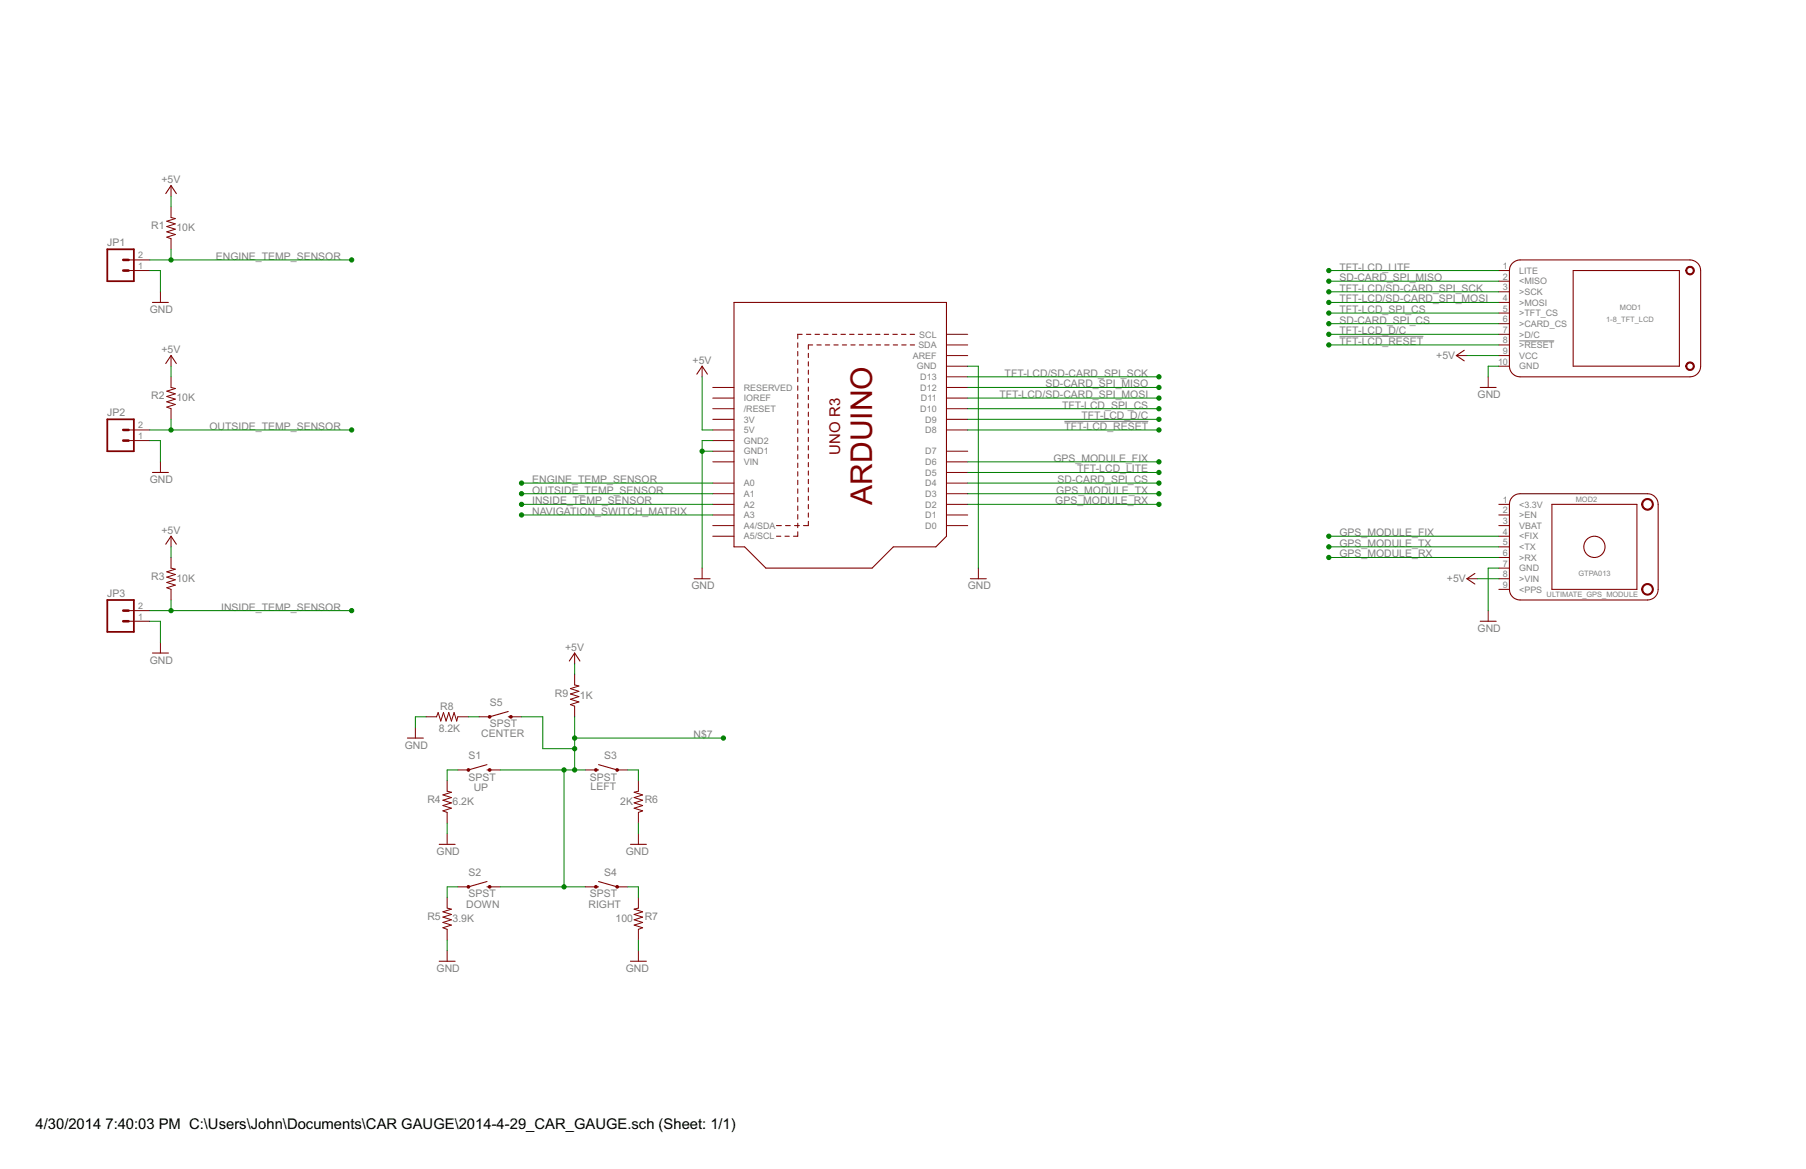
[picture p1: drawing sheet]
<svg xmlns="http://www.w3.org/2000/svg" width="432mm" height="279mm" viewBox="0 0 432 279" stroke-linecap="round" stroke-linejoin="round" font-family="sans-serif">
<path d="M320.3 80.4h20M363.2 81.5h8.4M254.5 100.7h20.1" fill="none" stroke="#808080" stroke-width=".24"/>
<g fill="none" stroke="#800000" stroke-width=".25">
<path d="M39.6 46.3l1.3-1.9 1.3 1.9M36.4 72.3h3.9M175.5 72.3h50.8v55.9l-2.5 2.5h-10.2l-5.1 5.1h-25.4l-5.1-5.1h-2.5zM191.8 79.9h-1.1v1.1M192.8 79.9h1.1M194.9 79.9h1M196.9 79.9h1.1M199 79.9h1.1M201.1 79.9h1M203.1 79.9h1.1M205.2 79.9h1.1M207.3 79.9h1"/>
<path d="M209.3 79.9h1.1M211.4 79.9h1.1M213.5 79.9h1M215.5 79.9h1.1M217.6 79.9h1.1M361.5 63l1.1-.7 .8-.2h40.7a2.58 2.58 0 0 1 2.5 2.6v22.8a2.54 2.54 0 0 1-2.5 2.6h-40.7a2.54 2.54 0 0 1-2.5-2.6v-22.8l.1-.9zM376.1 64.7h25.4v22.8h-25.4zM39.6 86.9l1.3-1.9 1.3 1.9M166.6 89.4l1.3-1.9 1.2 1.9M190.7 82v1M190.7 84v1.1M190.7 86.1v1"/>
<path d="M190.7 88.1v1.1M190.7 90.2v1M190.7 92.2v1.1M190.7 94.3v1M190.7 96.3v1.1M190.7 98.4v1M193.3 84.5v1M193.3 86.5v1M193.3 88.5v1M193.3 90.5v1M193.3 92.5v1M193.3 94.5v1"/>
<path d="M193.3 96.5v1M193.3 98.5v1M194.3 82.4h-1v1.1M195.3 82.4h1M197.3 82.4h1.1M199.4 82.4h1M201.4 82.4h1M203.4 82.4h1M205.5 82.4h1M207.5 82.4h1M209.5 82.4h1M211.5 82.4h1.1"/>
<path d="M213.6 82.4h1M215.6 82.4h1M217.6 82.4h1.1M350.1 83.7l-1.9 1.3 1.9 1.3M353.9 92.6h3.8M36.4 112.9h3.9M190.7 100.4v1.1M190.7 102.5v1M190.7 104.5v1.1M190.7 106.6v1M190.7 108.6v1.1M190.7 110.7v1"/>
<path d="M190.7 112.7v1.1M190.7 114.8v1M190.7 116.8v1.1M190.7 118.9v1.1M193.3 100.5v1M193.3 102.5v1M193.3 104.5v1M193.3 106.5v1M193.3 108.5v1.1M193.3 110.6v1M193.3 112.6v1M193.3 114.6v1"/>
<path d="M193.3 116.6v1M193.3 118.6v1M361.5 118.9l1.1-.7 .8-.2h30.5a2.54 2.54 0 0 1 2.6 2.5v20.4a2.54 2.54 0 0 1-2.6 2.5h-30.5a2.54 2.54 0 0 1-2.5-2.5v-20.4l.1-.8zM39.6 130.1l1.3-1.9 1.3 1.9M166 138.3h3.8M185.7 128.2h1M185.7 125.6h1.1M187.7 128.2h1M187.8 125.6h1.2M190 125.6h1.1M190.7 120.9v1.1M190.7 123v1.1"/>
<path d="M190.7 125.1v1M190.7 127.1v1.1h-1M193.3 120.6v1M193.3 122.6v1M193.3 124.6v1h-1.2M232 138.3h3.8M352.6 137.1l-1.9 1.2 1.9 1.3M371.1 120.5h20.3v20.4h-20.3zM36.4 156.1h3.9M136.1 158l1.3-1.9 1.3 1.9M353.9 148.5h3.8M97.4 176.4h3.8"/>
<path d="M121.5 171.3h.7M121.5 170.1l-4.4 1.2M116.4 184h.7M116.4 182.8l-4.4 1.2M142.5 184h.6M143.1 182.8l4.5 1.2M105 201.8h3.8M116.4 212h.7M116.4 210.7l-4.4 1.3M142.5 212h.6M143.1 210.7l4.5 1.3M150.7 201.8h3.8"/>
<path d="M105 229.7h3.8M150.7 229.7h3.8"/>
<circle cx="381.2" cy="130.7" r="2.54"/>
</g>
<g fill="none" stroke="#800000" stroke-width=".24">
<path d="M40.9 49.4v2.6l1 .2-2 .7 2 .6-2 .6 2 .7-2 .6 2 .6-2 .7 1 .4v2.5M40.9 44.4v2.5M30.7 64.7h5.1M30.7 62.1h5.1M38.4 69.7v2.6M226.3 79.9h5.1M358.4 79.9h2.5M358.4 64.7h2.5M358.4 67.2h2.5M358.4 69.7h2.5M358.4 72.3h2.5M358.4 74.8h2.5"/>
<path d="M358.4 77.4h2.5M40.9 85v2.5M40.9 90.1v2.5l1 .3-2 .6 2 .6-2 .7 2 .6-2 .6 2 .7-2 .6 1 .4v2.5M167.9 87.5v2.6M170.4 97.7h5.1M170.4 95.1h5.1M170.4 92.6h5.1M226.3 97.7h5.1M226.3 95.1h5.1M226.3 92.6h5.1M226.3 90.1h5.1M226.3 87.5h5.1"/>
<path d="M226.3 85h5.1M226.3 82.4h5.1M348.2 85h2.5M355.8 90.1v2.5M358.4 87.5h2.5M358.4 85h2.5M358.4 82.4h2.5M30.7 102.8h5.1M30.7 105.3h5.1M38.4 110.4v2.5M170.4 118h5.1M170.4 115.5h5.1"/>
<path d="M170.4 110.4h5.1M170.4 107.8h5.1M170.4 102.8h5.1M170.4 100.2h5.1M170.4 105.3h5.1M226.3 118h5.1M226.3 115.5h5.1M226.3 112.9h5.1M226.3 110.4h5.1M226.3 107.8h5.1M226.3 102.8h5.1M226.3 100.2h5.1"/>
<path d="M40.9 128.2v2.5M40.9 133.2v2.6l1 .2-2 .7 2 .6-2 .6 2 .7-2 .6 2 .6-2 .7 1 .4v2.5M167.9 135.8v2.5M170.4 125.6h5.1M170.4 123.1h5.1M170.4 120.5h5.1M170.4 128.2h5.1M226.3 125.6h5.1M226.3 123.1h5.1M226.3 120.5h5.1M233.9 135.8v2.5M350.7 138.3h2.6"/>
<path d="M358.4 125.6h2.5M358.4 123.1h2.5M358.4 120.5h2.5M358.4 128.2h2.5M358.4 130.7h2.5M358.4 133.2h2.5M358.4 135.8h2.5M358.4 138.3h2.5M30.7 148.5h5.1M30.7 145.9h5.1M38.4 153.5v2.6M137.4 156.1v2.5"/>
<path d="M355.8 145.9v2.6M358.4 140.9h2.5M99.3 173.9v2.5M101.9 171.3h2.5l.4-1 .6 2 .6-2 .7 2 .6-2 .6 2 .7-2 .6 2 .3-1h2.5M114.5 171.3h2.6M122.2 171.3h2.5M137.4 161.2v2.5l1 .3-2 .6 2 .6-2 .7 2 .6-2 .6 2 .7-2 .6 1 .4v2.5M106.9 186.6v2.5l1 .3-2 .6 2 .6-2 .7 2 .6-2 .6 2 .7-2 .6 1 .4v2.5M106.9 199.3v2.5M109.5 184h2.5M117.1 184h2.5M139.9 184h2.6"/>
<path d="M147.6 184h2.5M152.6 186.6v2.5l-1 .3 2 .6-2 .6 2 .7-2 .6 2 .6-2 .7 2 .6-1 .4v2.5M152.6 199.3v2.5M106.9 214.5v2.5l1 .3-2 .6 2 .7-2 .6 2 .6-2 .7 2 .6-2 .6 1 .4v2.6M109.5 212h2.5M117.1 212h2.5M139.9 212h2.6M147.6 212h2.5M152.6 214.5v2.5l-1 .3 2 .6-2 .7 2 .6-2 .6 2 .7-2 .6 2 .6-1 .4v2.6M106.9 227.2v2.5M152.6 227.2v2.5"/>
</g>
<g fill="#800000" stroke="#800000" stroke-width=".24">
<path d="M403.4 86.7a1.03 1.03 0 0 1 1.6 .4 1.03 1.03 0 0 1-.7 1.4 1.03 1.03 0 0 1-1.2-1h.2a.78 .78 0 0 1 1.1-.7 .78 .78 0 0 1 .2 1.3 .78 .78 0 0 1-1.3-.3v-.3h-.2z" fill-rule="evenodd"/>
<path d="M403.4 63.9a1.02 1.02 0 0 1 1.6 .3 1.02 1.02 0 0 1-.7 1.5 1.02 1.02 0 0 1-1.2-1h.2a.78 .78 0 0 1 1.1-.8 .78 .78 0 0 1 .2 1.3 .78 .78 0 0 1-1.3-.3v-.2h-.2z" fill-rule="evenodd"/>
<path d="M392.9 119.6a1.39 1.39 0 0 1 2.2 .2 1.39 1.39 0 0 1-.8 2.1 1.39 1.39 0 0 1-1.8-1.4h.3a1.15 1.15 0 0 1 1.6-1 1.15 1.15 0 0 1 .3 1.9 1.15 1.15 0 0 1-1.9-.6v-.3h-.3z" fill-rule="evenodd"/>
<path d="M392.9 139.9a1.4 1.4 0 0 1 2.2 .2 1.4 1.4 0 0 1-.8 2.1 1.4 1.4 0 0 1-1.8-1.3h.3a1.15 1.15 0 0 1 1.6-1.1 1.15 1.15 0 0 1 .3 1.9 1.15 1.15 0 0 1-1.9-.6v-.2h-.3z" fill-rule="evenodd"/>
<circle cx="112" cy="184" r=".32"/>
<circle cx="117.1" cy="184" r=".32"/>
<circle cx="112" cy="212" r=".33"/>
<circle cx="117.1" cy="212" r=".33"/>
<circle cx="147.6" cy="184" r=".32"/>
<circle cx="142.5" cy="184" r=".32"/>
<circle cx="147.6" cy="212" r=".33"/>
<circle cx="142.5" cy="212" r=".33"/>
<circle cx="117.1" cy="171.3" r=".32"/>
<circle cx="122.2" cy="171.3" r=".32"/>
</g>
<path d="M25.7 59.6h6.3v7.6h-6.3zM25.7 100.2h6.3v7.6h-6.3zM25.7 143.4h6.3v7.6h-6.3z" fill="none" stroke="#800000" stroke-width=".42"/>
<path d="M29.5 62.1h1.2M29.5 64.7h1.2M29.5 102.8h1.2M29.5 105.3h1.2M29.5 145.9h1.2M29.5 148.5h1.2" fill="none" stroke="#800000" stroke-width=".61"/>
<g fill="none" stroke="#008000" stroke-width=".24">
<path d="M40.9 46.9v2.5M40.9 59.6v2.5M35.8 64.7h2.6v5M35.8 62.1h48.3M317.7 69.7h40.7M317.7 67.2h40.7M317.7 72.3h40.7M317.7 74.8h40.7M317.7 79.9h40.7M317.7 64.7h40.7M317.7 77.4h40.7M40.9 87.5v2.6"/>
<path d="M167.9 90.1v12.7h2.5M231.4 90.1h45.7M231.4 92.6h45.7M231.4 95.1h45.7M231.4 97.7h45.7M231.4 87.5h2.5v48.3M317.7 82.4h40.7M350.7 85h7.7M358.4 87.5h-2.6v2.6M35.8 102.8h48.3M35.8 105.3h2.6v5.1M40.9 100.2v2.6"/>
<path d="M124.7 118h45.7M124.7 115.5h45.7M167.9 107.8h2.5M170.4 105.3h-2.5v30.5M231.4 100.2h45.7M231.4 102.8h45.7M231.4 118h45.7M231.4 112.9h45.7M231.4 115.5h45.7M231.4 110.4h45.7M40.9 130.7v2.5M124.7 120.5h45.7"/>
<path d="M124.7 123.1h45.7M231.4 120.5h45.7M317.7 130.7h40.7M317.7 133.2h40.7M317.7 128.2h40.7M353.3 138.3h5.1M358.4 135.8h-2.6v10.1M35.8 148.5h2.6v5M35.8 145.9h48.3M40.9 143.4v2.5M137.4 158.6v2.6M101.9 171.3h-2.6v2.6"/>
<path d="M112 171.3h2.5M124.7 171.3h5.1v7.6h7.6M137.4 171.3v12.7M137.4 176.4h35.6M106.9 196.7v2.6M109.5 184h-2.6v2.6M119.6 184h20.3M134.9 184v28M150.1 184h2.5v2.6M152.6 196.7v2.6M109.5 212h-2.6v2.5M119.6 212h20.3"/>
<path d="M150.1 212h2.5v2.5M106.9 224.7v2.5M152.6 224.7v2.5"/>
</g>
<g fill="#008000" stroke="#008000" stroke-width=".24">
<circle cx="277.1" cy="90.1" r=".51"/>
<circle cx="317.7" cy="69.7" r=".51"/>
<circle cx="277.1" cy="92.6" r=".51"/>
<circle cx="317.7" cy="67.2" r=".51"/>
<circle cx="277.1" cy="95.1" r=".51"/>
<circle cx="317.7" cy="72.3" r=".51"/>
<circle cx="277.1" cy="97.7" r=".51"/>
<circle cx="317.7" cy="74.8" r=".51"/>
<circle cx="277.1" cy="100.2" r=".51"/>
<circle cx="317.7" cy="79.9" r=".51"/>
<circle cx="277.1" cy="102.8" r=".51"/>
<circle cx="317.7" cy="82.4" r=".51"/>
<circle cx="167.9" cy="107.8" r=".51"/>
<circle cx="277.1" cy="118" r=".51"/>
<circle cx="317.7" cy="130.7" r=".51"/>
<circle cx="277.1" cy="120.5" r=".51"/>
<circle cx="317.7" cy="133.2" r=".51"/>
<circle cx="277.1" cy="112.9" r=".51"/>
<circle cx="317.7" cy="64.7" r=".51"/>
<circle cx="124.7" cy="115.5" r=".51"/>
<circle cx="84.1" cy="62.1" r=".51"/>
<circle cx="40.9" cy="62.1" r=".51"/>
<circle cx="124.7" cy="118" r=".51"/>
<circle cx="84.1" cy="102.8" r=".51"/>
<circle cx="40.9" cy="102.8" r=".51"/>
<circle cx="124.7" cy="120.5" r=".51"/>
<circle cx="84.1" cy="145.9" r=".51"/>
<circle cx="40.9" cy="145.9" r=".51"/>
<circle cx="124.7" cy="123.1" r=".51"/>
<circle cx="317.7" cy="77.4" r=".51"/>
<circle cx="277.1" cy="115.5" r=".51"/>
<circle cx="317.7" cy="128.2" r=".51"/>
<circle cx="277.1" cy="110.4" r=".51"/>
<circle cx="173" cy="176.4" r=".51"/>
<circle cx="137.4" cy="184" r=".51"/>
<circle cx="134.9" cy="184" r=".51"/>
<circle cx="134.9" cy="212" r=".51"/>
<circle cx="137.4" cy="178.9" r=".51"/>
<circle cx="137.4" cy="176.4" r=".51"/>
</g>
<text font-size="8" fill="#800000" x="208.5" y="120.6" transform="rotate(-90 208.5 120.6)">ARDUINO</text>
<text font-size="4" fill="#800000" x="200.9" y="108.7" transform="rotate(-90 200.9 108.7)">UNO R3</text>
<g font-size="4">
<text x="8.5" y="269.9">4/30/2014</text>
<text x="25.2" y="269.9">7:40:03 PM C:\Users\John\Documents\CAR GAUGE\2014-4-29_CAR_GAUGE.sch (Sheet: 1/1)</text>
</g>
<g font-size="2.8" fill="#808080">
<text x="38.6" y="43.8">+5V</text>
<text x="25.7" y="58.8">JP1</text>
<text x="36.2" y="54.8">R1</text>
<text x="42.2" y="55.3">10K</text>
<text x="51.6" y="62.1">ENGINE_TEMP_SENSOR</text>
<text x="320.3" y="64.7">TFT-LCD_LITE</text>
<text x="320.3" y="69.8">TFT-LCD/SD-CARD_SPI_SCK</text>
<text x="320.3" y="67.2">SD-CARD_SPI_MISO</text>
<text x="35.8" y="74.8">GND</text>
<text x="320.3" y="72.3">TFT-LCD/SD-CARD_SPI_MOSI</text>
<text x="320.3" y="74.8">TFT-LCD_SPI_CS</text>
<text x="320.3" y="77.4">SD-CARD_SPI_CS</text>
<text x="320.3" y="79.9">TFT-LCD_D/C</text>
<text x="320.3" y="82.4">TFT-LCD_RESET</text>
<text x="38.6" y="84.5">+5V</text>
<text x="165.6" y="87">+5V</text>
<text x="343.4" y="85.8">+5V</text>
<text x="36.2" y="95.4">R2</text>
<text x="42.2" y="95.9">10K</text>
<text x="238.9" y="95.1">TFT-LCD/SD-CARD_SPI_MOSI</text>
<text x="240.2" y="90.1">TFT-LCD/SD-CARD_SPI_SCK</text>
<text x="249.9" y="92.6">SD-CARD_SPI_MISO</text>
<text x="353.3" y="95.1">GND</text>
<text x="25.7" y="99.5">JP2</text>
<text x="253.9" y="97.7">TFT-LCD_SPI_CS</text>
<text x="258.5" y="100.2">TFT-LCD_D/C</text>
<text x="50.1" y="102.8">OUTSIDE_TEMP_SENSOR</text>
<text x="254.5" y="102.8">TFT-LCD_RESET</text>
<text x="251.9" y="110.4">GPS_MODULE_FIX</text>
<text x="257.5" y="112.9">TFT-LCD_LITE</text>
<text x="35.8" y="115.5">GND</text>
<text x="127.2" y="115.5">ENGINE_TEMP_SENSOR</text>
<text x="127.2" y="118">OUTSIDE_TEMP_SENSOR</text>
<text x="252.6" y="118">GPS_MODULE_TX</text>
<text x="252.9" y="115.5">SD-CARD_SPI_CS</text>
<text x="127.2" y="120.5">INSIDE_TEMP_SENSOR</text>
<text x="127.2" y="123.1">NAVIGATION_SWITCH_MATRIX</text>
<text x="252.3" y="120.5">GPS_MODULE_RX</text>
<text x="38.6" y="127.7">+5V</text>
<text x="320.3" y="130.7">GPS_MODULE_TX</text>
<text x="320.3" y="128.2">GPS_MODULE_FIX</text>
<text x="320.3" y="133.2">GPS_MODULE_RX</text>
<text x="25.7" y="142.6">JP3</text>
<text x="36.2" y="138.6">R3</text>
<text x="42.2" y="139.1">10K</text>
<text x="165.3" y="140.9">GND</text>
<text x="231.4" y="140.9">GND</text>
<text x="346" y="139.1">+5V</text>
<text x="52.9" y="145.9">INSIDE_TEMP_SENSOR</text>
<text x="135.1" y="155.6">+5V</text>
<text x="353.3" y="151">GND</text>
<text x="35.8" y="158.6">GND</text>
<text x="132.7" y="166.5">R9</text>
<text x="138.7" y="167">1K</text>
<text x="105.3" y="169.6">R8</text>
<text x="117.1" y="173.9">SPST</text>
<text x="117.1" y="168.8">S5</text>
<text x="96.8" y="178.9">GND</text>
<text x="104.9" y="174.9">8.2K</text>
<text x="115.1" y="176.2">CENTER</text>
<text x="165.8" y="176.4">N$7</text>
<text x="112" y="181.5">S1</text>
<text x="144.5" y="181.5">S3</text>
<text x="102.2" y="191.9">R4</text>
<text x="112" y="186.6">SPST</text>
<text x="113.3" y="189.1">UP</text>
<text x="141" y="186.6">SPST</text>
<text x="141.2" y="188.9">LEFT</text>
<text x="154.2" y="191.9">R6</text>
<text x="108.2" y="192.4">6.2K</text>
<text x="148.3" y="192.4">2K</text>
<text x="104.4" y="204.3">GND</text>
<text x="112" y="209.4">S2</text>
<text x="144.5" y="209.4">S4</text>
<text x="149.6" y="204.3">GND</text>
<text x="112" y="214.5">SPST</text>
<text x="141" y="214.5">SPST</text>
<text x="102.2" y="219.9">R5</text>
<text x="108.2" y="220.3">3.9K</text>
<text x="111.5" y="217">DOWN</text>
<text x="140.7" y="217">RIGHT</text>
<text x="147.2" y="220.3">100</text>
<text x="154.2" y="219.9">R7</text>
<text x="104.4" y="232.3">GND</text>
<text x="149.6" y="232.3">GND</text>
</g>
<g font-size="2.4" fill="#808080">
<text x="33.1" y="64.3">1</text>
<text x="33.1" y="61.8">2</text>
<text x="359.4" y="64.3">1</text>
<text x="363.2" y="65.4">LITE</text>
<text x="359.4" y="66.9">2</text>
<text x="359.4" y="69.4">3</text>
<text x="359.4" y="71.9">4</text>
<text x="363.2" y="68">&lt;MISO</text>
<text x="363.2" y="70.5">&gt;SCK</text>
<text x="359.4" y="74.5">5</text>
<text x="359.4" y="77">6</text>
<text x="363.2" y="73.1">&gt;MOSI</text>
<text x="363.2" y="75.6">&gt;TFT_CS</text>
<text x="219.6" y="83.2">SDA</text>
<text x="219.8" y="80.7">SCL</text>
<text x="359.4" y="79.6">7</text>
<text x="359.4" y="82.1">8</text>
<text x="363.2" y="78.1">&gt;CARD_CS</text>
<text x="363.2" y="80.7">&gt;D/C</text>
<text x="363.2" y="83.2">&gt;RESET</text>
<text x="218.3" y="85.8">AREF</text>
<text x="219.2" y="88.3">GND</text>
<text x="358.2" y="87.2">10</text>
<text x="359.4" y="84.6">9</text>
<text x="363.2" y="85.8">VCC</text>
<text x="363.2" y="88.3">GND</text>
<text x="177.8" y="95.9">IOREF</text>
<text x="177.8" y="93.4">RESERVED</text>
<text x="220" y="93.4">D12</text>
<text x="220" y="90.8">D13</text>
<text x="220.2" y="95.9">D11</text>
<text x="177.8" y="101">3V</text>
<text x="177.8" y="98.4">/RESET</text>
<text x="220" y="98.4">D10</text>
<text x="221.2" y="101">D9</text>
<text x="33.1" y="104.9">1</text>
<text x="33.1" y="102.4">2</text>
<text x="177.8" y="106.1">GND2</text>
<text x="177.8" y="103.5">5V</text>
<text x="221.2" y="103.5">D8</text>
<text x="177.8" y="111.1">VIN</text>
<text x="177.8" y="108.6">GND1</text>
<text x="221.2" y="113.7">D5</text>
<text x="221.2" y="111.1">D6</text>
<text x="221.2" y="108.6">D7</text>
<text x="177.8" y="118.8">A1</text>
<text x="177.8" y="116.2">A0</text>
<text x="221.2" y="118.8">D3</text>
<text x="221.2" y="116.2">D4</text>
<text x="177.8" y="123.8">A3</text>
<text x="177.8" y="121.3">A2</text>
<text x="221.2" y="123.8">D1</text>
<text x="221.2" y="121.3">D2</text>
<text x="359.4" y="120.2">1</text>
<text x="359.4" y="122.7">2</text>
<text x="359.4" y="125.3">3</text>
<text x="363.2" y="121.3">&lt;3.3V</text>
<text x="363.2" y="123.8">&gt;EN</text>
<text x="177.8" y="128.9">A5/SCL</text>
<text x="177.8" y="126.4">A4/SDA</text>
<text x="221.2" y="126.4">D0</text>
<text x="359.4" y="127.8">4</text>
<text x="359.4" y="130.3">5</text>
<text x="363.2" y="126.4">VBAT</text>
<text x="363.2" y="128.9">&lt;FIX</text>
<text x="363.2" y="131.5">&lt;TX</text>
<text x="359.4" y="132.9">6</text>
<text x="359.4" y="135.4">7</text>
<text x="359.4" y="138">8</text>
<text x="363.2" y="134">&gt;RX</text>
<text x="363.2" y="136.5">GND</text>
<text x="359.4" y="140.5">9</text>
<text x="363.2" y="139.1">&gt;VIN</text>
<text x="363.2" y="141.6">&lt;PPS</text>
<text x="33.1" y="148.1">1</text>
<text x="33.1" y="145.6">2</text>
</g>
<g font-size="2" fill="#808080">
<text x="384" y="76.9">1-8_TFT_LCD</text>
<text x="387.3" y="74.1">MOD1</text>
<text x="376.8" y="119.9">MOD2</text>
<text x="377.4" y="137.7">GTPA013</text>
<text x="369.8" y="142.8">ULTIMATE_GPS_MODULE</text>
</g>
</svg>
